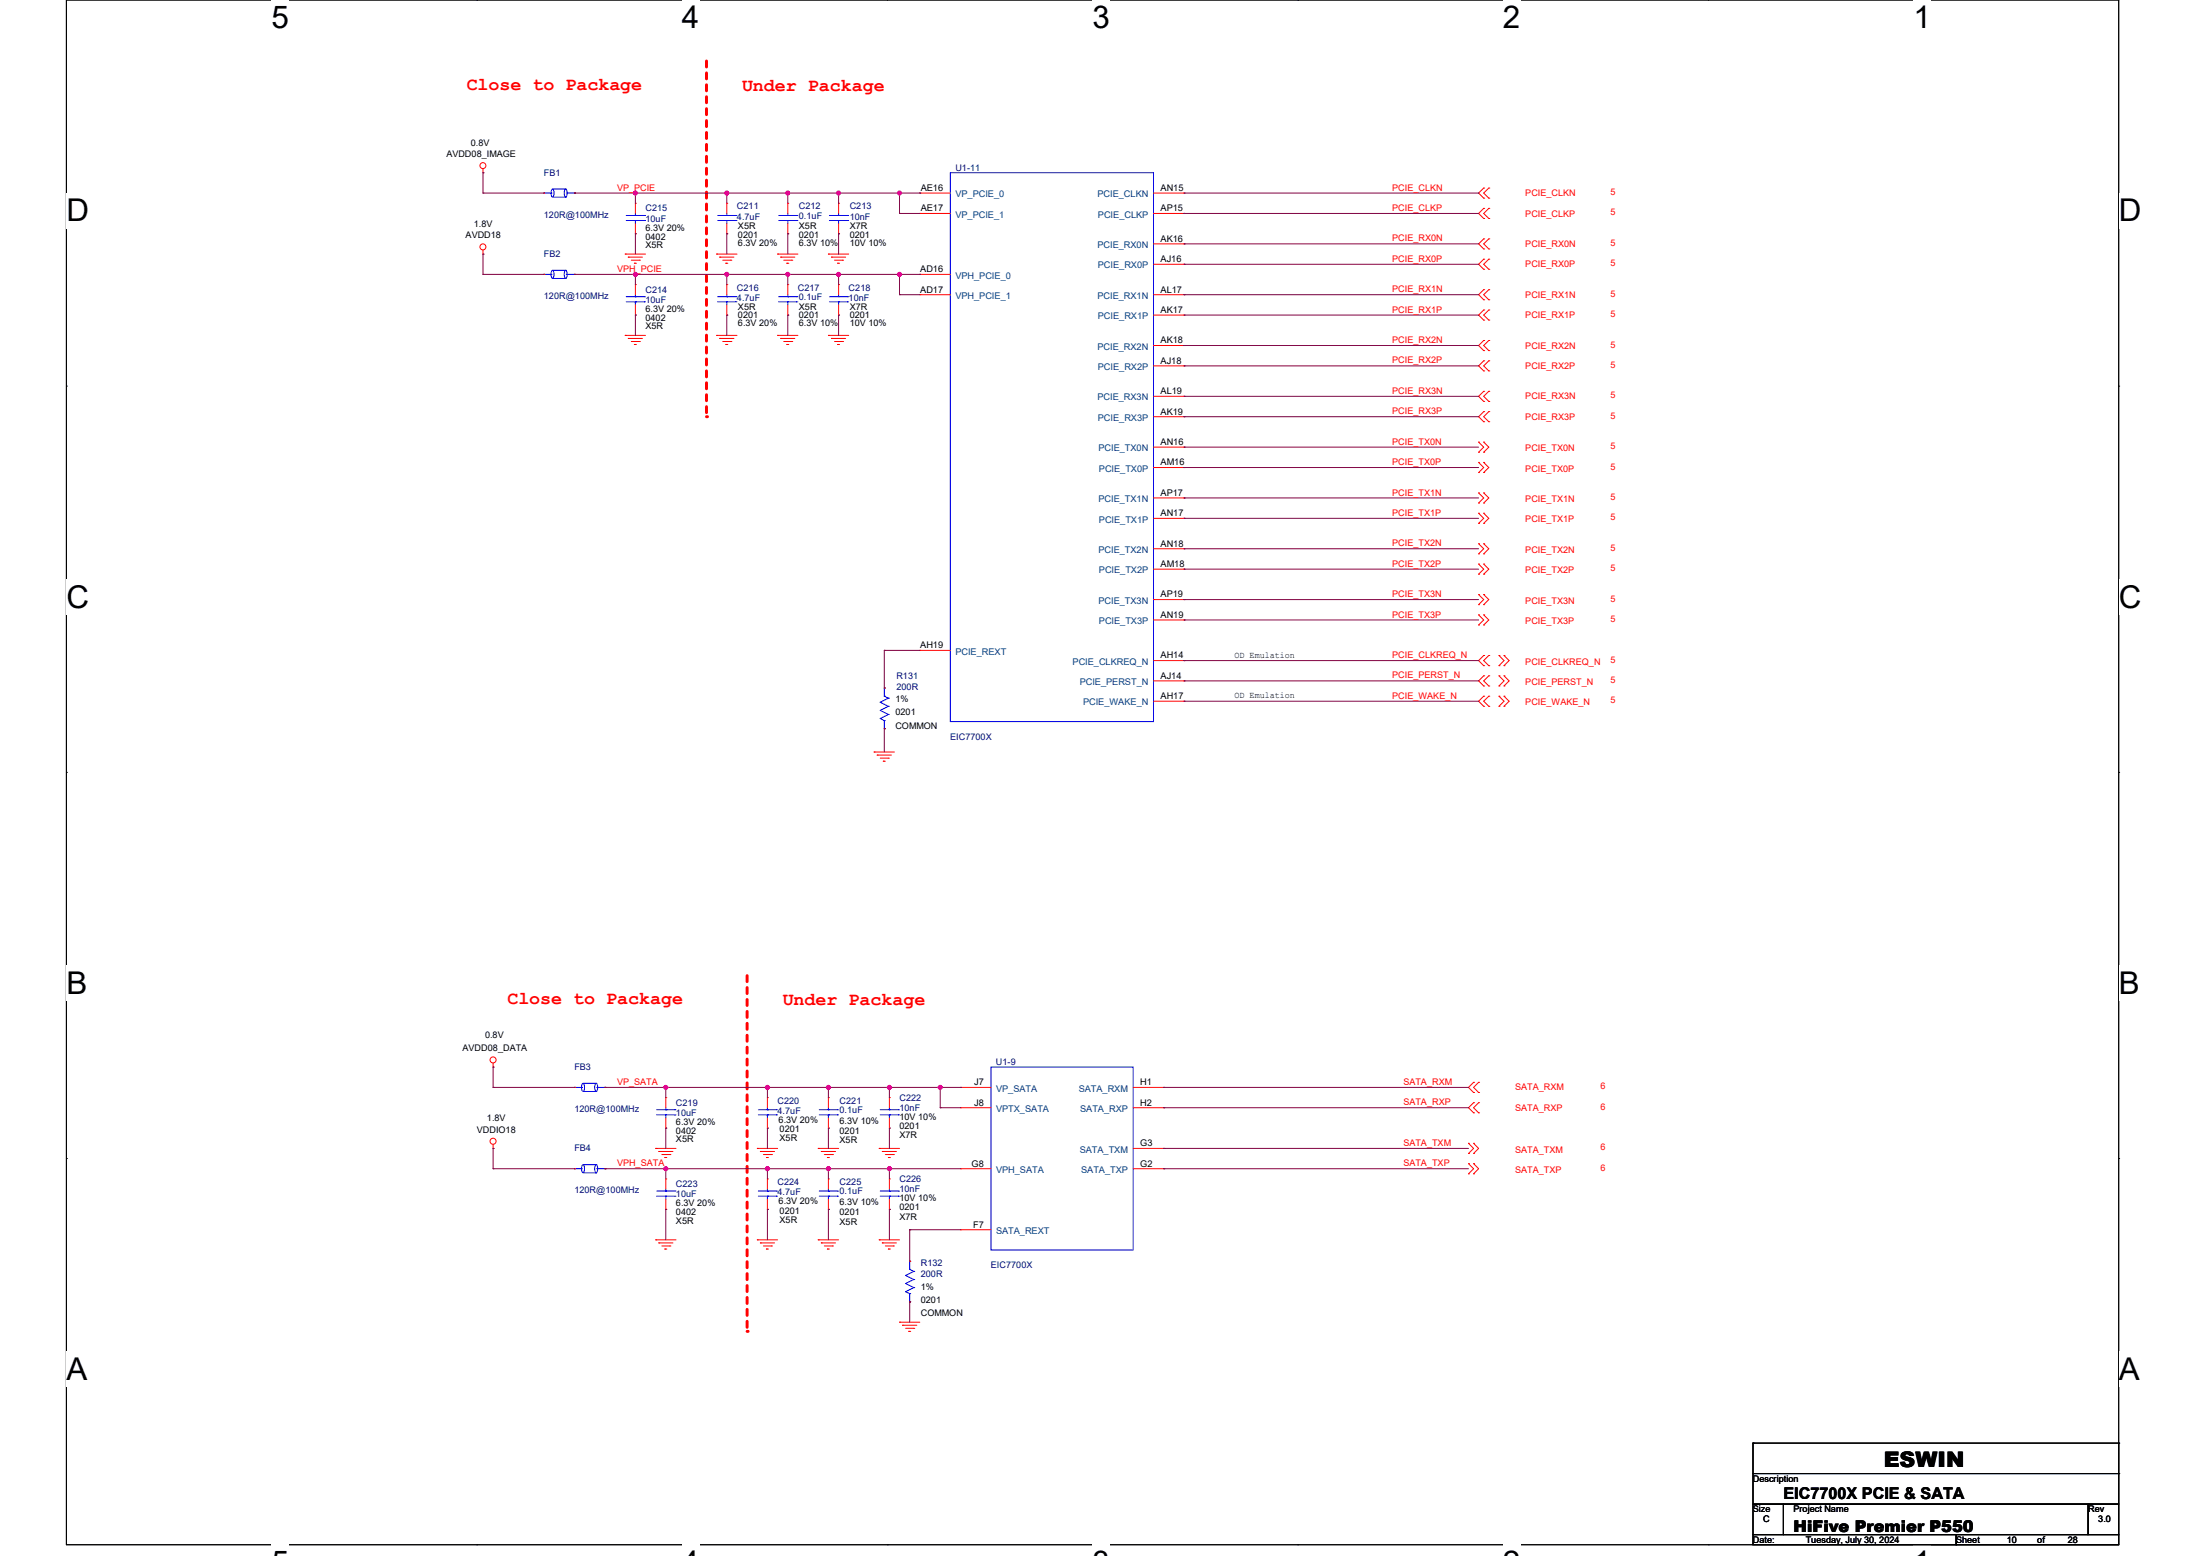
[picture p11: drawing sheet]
<svg xmlns="http://www.w3.org/2000/svg" width="297mm" height="210mm" viewBox="0 0 297 210" stroke-linecap="round" stroke-linejoin="round" font-family="sans-serif">
<path d="M9 0h277v208.5h-277z" fill="none" stroke="#000" stroke-width=".14"/>
<g fill="#fff">
<path d="M36.7 0h2.3v4.7h-2.3z"/>
<path d="M36.7 208.5h2.3v1.5h-2.3z"/>
</g>
<path d="M64.4 0h.1M64.4 208.5h.1" fill="none" stroke="#000" stroke-width=".14"/>
<g fill="#fff">
<path d="M92.1 0h2.3v4.7h-2.3z"/>
<path d="M92.1 208.5h2.3v1.5h-2.3z"/>
</g>
<path d="M119.8 0h.1M119.8 208.5h.1" fill="none" stroke="#000" stroke-width=".14"/>
<g fill="#fff">
<path d="M147.5 0h2.3v4.7h-2.3z"/>
<path d="M147.5 208.5h2.3v1.5h-2.3z"/>
</g>
<path d="M175.2 0h.1M175.2 208.5h.1" fill="none" stroke="#000" stroke-width=".14"/>
<g fill="#fff">
<path d="M202.9 0h2.3v4.7h-2.3z"/>
<path d="M202.9 208.5h2.3v1.5h-2.3z"/>
</g>
<path d="M230.6 0h.1M230.6 208.5h.1" fill="none" stroke="#000" stroke-width=".14"/>
<g fill="#fff">
<path d="M258.3 0h2.4v4.7h-2.4z"/>
<path d="M258.3 208.5h2.4v1.5h-2.4z"/>
<path d="M9 26.1h3v4.7h-3z"/>
<path d="M286 26.1h3.1v4.7h-3.1z"/>
<path d="M9 78.2h3v4.7h-3z"/>
<path d="M286 78.2h3.1v4.7h-3.1z"/>
</g>
<path d="M9 52.1h.1M286 52.1h.1" fill="none" stroke="#000" stroke-width=".14"/>
<g fill="#fff">
<path d="M9 130.3h2.8v4.7h-2.8z"/>
<path d="M286 130.3h2.9v4.7h-2.9z"/>
</g>
<path d="M9 104.2h.1M286 104.2h.1" fill="none" stroke="#000" stroke-width=".14"/>
<g fill="#fff">
<path d="M9 182.4h2.8v4.7h-2.8z"/>
<path d="M286 182.4h2.9v4.7h-2.9z"/>
</g>
<path d="M9 156.4h.1M286 156.4h.1" fill="none" stroke="#000" stroke-width=".14"/>
<path d="M95.4 8.2v48" fill="none" stroke="#f00" stroke-width=".4" stroke-dasharray=".8 .8"/>
<circle cx="95.4" cy="56.2" r=".2" fill="#f00" stroke-dasharray=".8 .8"/>
<path d="M100.9 131.7v48" fill="none" stroke="#f00" stroke-width=".4" stroke-dasharray=".8 .8"/>
<circle cx="100.9" cy="179.7" r=".2" fill="#f00" stroke-dasharray=".8 .8"/>
<g fill="none" stroke="#f00" stroke-width=".14">
<path d="M65.2 34.3h.1M65.2 23.3h.1M65.2 22.8v.5M65.2 33.7v.6M73.4 37h.1M73.4 26.1h.1M77.5 37h.1M77.5 26.1h.1M84.4 34.3h.1M84.4 34.3h2.7M84.8 34.7h.1M84.8 34.7h1.9"/>
<path d="M85.2 35.1h1.1M85.6 35.5h.1M85.6 35.5h.3M85.8 27.4h.1M85.8 31.5h.1M85.8 38.4h.1M85.8 27.4v1.4M85.8 30.2v1.3M85.8 38.4v1.4M86.3 35.1h.1M96.7 34.3h.1M96.7 34.3h2.8"/>
<path d="M97.2 34.7h.1M97.2 34.7h1.9M97.6 35.1h1.1M98 35.5h.1M98 35.5h.3M98.1 27.4h.1M98.1 31.5h.1M98.1 38.4h.1M98.1 27.4v1.4M98.1 30.2v1.3M98.1 38.4v1.4M98.7 35.1h.1"/>
<path d="M105 34.3h.1M105 34.3h2.7M105.4 34.7h.1M105.4 34.7h1.9M105.8 35.1h1.1M106.2 35.5h.1M106.2 35.5h.3M106.4 27.4h.1M106.4 31.5h.1M106.4 38.4h.1M106.4 27.4v1.4M106.4 30.2v1.3"/>
<path d="M106.4 38.4v1.4M106.9 35.1h.1M111.8 34.3h.1M111.8 34.3h2.8M112.2 34.7h.1M112.2 34.7h2M112.7 35.1h1M113.1 35.5h.1M113.1 35.5h.2M113.2 38.4h.1M113.2 27.4h.1M113.2 31.5h.1"/>
<path d="M113.2 27.4v1.4M113.2 30.2v1.3M113.2 38.4v1.4M113.7 35.1h.1M124.2 26.1h.1M124.2 28.8h.1M124.2 37h.1M124.2 39.8h.1M124.2 26.1h4.1M124.2 28.8h4.1M124.2 37h4.1M124.2 39.8h4.1"/>
<path d="M155.7 26.1h4.1M155.7 28.8h4.1M155.7 39.8h4.1M155.7 32.9h4.1M155.7 35.7h4.1M159.8 26.1h.1M159.8 28.8h.1M159.8 32.9h.1M159.8 35.7h.1M159.8 39.8h.1M200.3 25.4h.1M200.3 26.7h.1"/>
<path d="M200.3 28.1h.1M200.3 29.5h.1M200.3 32.2h.1M200.3 33.6h.1M200.3 35h.1M200.3 36.3h.1M200.3 39.1h.1M200.3 25.4l-.7 .7 .7 .6M200.3 28.1l-.7 .7 .7 .7M200.3 32.2l-.7 .7 .7 .7M200.3 35l-.7 .7 .7 .6M200.3 39.1l-.7 .7 .7 .7"/>
<path d="M201 26.7h.1M201 25.4h.1M201 29.5h.1M201 28.1h.1M201 33.6h.1M201 32.2h.1M201 36.3h.1M201 35h.1M201 39.1h.1M201 25.4l-.7 .7 .7 .6M201 28.1l-.7 .7 .7 .7M201 32.2l-.7 .7 .7 .7"/>
<path d="M201 35l-.7 .7 .7 .6M201 39.1l-.7 .7 .7 .7M84.4 45.3h.1M84.4 45.3h2.7M84.8 45.7h.1M84.8 45.7h1.9M85.2 46.1h1.1M85.6 46.5h.1M85.6 46.5h.3M85.8 42.5h.1M85.8 41.1v1.4M86.3 46.1h.1"/>
<path d="M96.7 45.3h.1M96.7 45.3h2.8M97.2 45.7h.1M97.2 45.7h1.9M97.6 46.1h1.1M98 46.5h.1M98 46.5h.3M98.1 42.5h.1M98.1 41.1v1.4M98.7 46.1h.1M105 45.3h.1M105 45.3h2.7"/>
<path d="M105.4 45.7h.1M105.4 45.7h1.9M105.8 46.1h1.1M106.2 46.5h.1M106.2 46.5h.3M106.4 42.5h.1M106.4 41.1v1.4M106.9 46.1h.1M111.8 45.3h.1M111.8 45.3h2.8M112.2 45.7h.1M112.2 45.7h2"/>
<path d="M112.7 46.1h1M113.1 46.5h.1M113.1 46.5h.2M113.2 42.5h.1M113.2 41.1v1.4M113.7 46.1h.1M155.7 42.5h4.1M155.7 46.6h4.1M155.7 49.4h4.1M155.7 53.5h4.1M155.7 56.2h4.1M159.8 42.5h.1"/>
<path d="M159.8 46.6h.1M159.8 49.4h.1M159.8 53.5h.1M159.8 56.2h.1M199.6 59.7h.1M199.6 59.7l.7 .6-.7 .7M200.3 59.7h.1M200.3 40.5h.1M200.3 41.8h.1M200.3 43.2h.1M200.3 46h.1M200.3 47.3h.1"/>
<path d="M200.3 48.7h.1M200.3 50.1h.1M200.3 52.8h.1M200.3 54.2h.1M200.3 55.6h.1M200.3 56.9h.1M200.3 59.7l.7 .6-.7 .7M200.3 41.8l-.7 .7 .7 .7M200.3 46l-.7 .6 .7 .7M200.3 48.7l-.7 .7 .7 .7M200.3 52.8l-.7 .7 .7 .7M200.3 55.6l-.7 .6 .7 .7"/>
<path d="M201 40.5h.1M201 43.2h.1M201 41.8h.1M201 47.3h.1M201 46h.1M201 50.1h.1M201 48.7h.1M201 54.2h.1M201 52.8h.1M201 56.9h.1M201 55.6h.1M201 41.8l-.7 .7 .7 .7"/>
<path d="M201 46l-.7 .6 .7 .7M201 48.7l-.7 .7 .7 .7M201 52.8l-.7 .7 .7 .7M201 55.6l-.7 .6 .7 .7M155.7 60.3h4.1M155.7 63.1h4.1M155.7 67.2h4.1M155.7 70h4.1M155.7 74.1h4.1M155.7 76.8h4.1M159.8 60.3h.1M159.8 63.1h.1"/>
<path d="M159.8 67.2h.1M159.8 70h.1M159.8 74.1h.1M159.8 76.8h.1M199.6 61h.1M199.6 63.8h.1M199.6 62.4h.1M199.6 67.9h.1M199.6 66.5h.1M199.6 70.6h.1M199.6 69.3h.1M199.6 74.8h.1"/>
<path d="M199.6 73.4h.1M199.6 77.5h.1M199.6 76.1h.1M199.6 62.4l.7 .7-.7 .7M199.6 66.5l.7 .7-.7 .7M199.6 69.3l.7 .7-.7 .6M199.6 73.4l.7 .7-.7 .7M199.6 76.1l.7 .7-.7 .7M200.3 61h.1M200.3 63.8h.1M200.3 62.4h.1M200.3 67.9h.1"/>
<path d="M200.3 66.5h.1M200.3 70.6h.1M200.3 69.3h.1M200.3 74.8h.1M200.3 73.4h.1M200.3 77.5h.1M200.3 76.1h.1M200.3 62.4l.7 .7-.7 .7M200.3 66.5l.7 .7-.7 .7M200.3 69.3l.7 .7-.7 .6M200.3 73.4l.7 .7-.7 .7M200.3 76.1l.7 .7-.7 .7"/>
<path d="M119.4 92.9h.1M119.4 98.3h.1M124.2 87.8h.1M124.2 87.8h4.1M155.7 80.9h4.1M155.7 83.7h4.1M155.7 89.2h4.1M155.7 91.9h4.1M155.7 94.6h4.1M159.8 80.9h.1M159.8 83.7h.1M159.8 89.2h.1"/>
<path d="M159.8 91.9h.1M159.8 94.6h.1M199.6 81.6h.1M199.6 80.2h.1M199.6 84.3h.1M199.6 83h.1M199.6 80.2l.7 .7-.7 .7M199.6 83l.7 .7-.7 .6M200.3 81.6h.1M200.3 80.2h.1M200.3 84.3h.1M200.3 83h.1"/>
<path d="M200.3 88.5h.1M200.3 89.8h.1M200.3 91.2h.1M200.3 92.6h.1M200.3 94h.1M200.3 95.3h.1M200.3 80.2l.7 .7-.7 .7M200.3 83l.7 .7-.7 .6M200.3 88.5l-.7 .7 .7 .6M200.3 91.2l-.7 .7 .7 .7M200.3 94l-.7 .6 .7 .7M201 89.8h.1"/>
<path d="M201 88.5h.1M201 92.6h.1M201 91.2h.1M201 95.3h.1M201 94h.1M201 88.5l-.7 .7 .7 .6M201 91.2l-.7 .7 .7 .7M201 94l-.7 .6 .7 .7M202.4 89.8h.1M202.4 88.5h.1M202.4 92.6h.1M202.4 91.2h.1"/>
<path d="M202.4 95.3h.1M202.4 94h.1M202.4 88.5l.6 .7-.6 .6M202.4 94l.6 .6-.6 .7M202.4 91.2l.6 .7-.6 .7M203 89.8h.1M203 88.5h.1M203 92.6h.1M203 91.2h.1M203 95.3h.1M203 94h.1M203 88.5l.7 .7-.7 .6"/>
<path d="M203 91.2l.7 .7-.7 .7M203 94l.7 .6-.7 .7M118 101.5h.1M118 101.5h2.7M118.4 101.9h.1M118.4 101.9h1.9M118.8 102.3h1.1M119.2 102.7h.1M119.2 102.7h.3M119.9 102.3h.1M66.6 144h.1M66.6 155h.1"/>
<path d="M66.6 143.5v.5M66.6 154.4v.6M77.5 157.7h.1M77.5 146.8h.1M81.7 157.7h.1M81.7 146.8h.1M88.5 155h.1M88.5 155h2.8M88.9 155.4h.1M88.9 155.4h1.9M89.3 155.8h1.1M89.7 156.2h.1"/>
<path d="M89.7 156.2h.3M89.9 148.1h.1M89.9 152.3h.1M89.9 159.1h.1M89.9 148.1v1.4M89.9 150.9v1.4M89.9 159.1v1.4M90.4 155.8h.1M102.2 155h.1M102.2 155h2.8M102.6 155.4h.1M102.6 155.4h2"/>
<path d="M103.1 155.8h1.1M103.5 156.2h.1M103.5 156.2h.2M103.6 148.1h.1M103.6 152.3h.1M103.6 159.1h.1M103.6 148.1v1.4M103.6 150.9v1.4M103.6 159.1v1.4M104.2 155.8h.1M110.5 155h.1M110.5 155h2.7"/>
<path d="M110.9 155.4h.1M110.9 155.4h1.9M111.3 155.8h1.1M111.7 156.2h.1M111.7 156.2h.3M111.8 148.1h.1M111.8 152.3h.1M111.8 159.1h.1M111.8 148.1v1.4M111.8 150.9v1.4M111.8 159.1v1.4M112.4 155.8h.1"/>
<path d="M118.7 155h.1M118.7 155h2.7M119.1 155.4h.1M119.1 155.4h1.9M119.5 155.8h1.1M119.9 156.2h.1M119.9 156.2h.3M120.1 148.1h.1M120.1 152.3h.1M120.1 159.1h.1M120.1 148.1v1.4M120.1 150.9v1.4"/>
<path d="M120.1 159.1v1.4M120.6 155.8h.1M129.7 146.8h.1M129.7 149.5h.1M129.7 157.7h.1M129.7 146.8h4.1M129.7 149.5h4.1M129.7 157.7h4.1M153 155h4.1M153 146.8h4.1M153 149.5h4.1M153 157.7h4.1"/>
<path d="M157.1 146.8h.1M157.1 149.5h.1M157.1 155h.1M157.1 157.7h.1M198.2 155.7h.1M198.2 154.3h.1M198.2 158.4h.1M198.2 157h.1M198.2 154.3l.7 .7-.7 .7M198.2 157l.7 .7-.7 .7M198.9 155.7h.1M198.9 154.3h.1"/>
<path d="M198.9 158.4h.1M198.9 157h.1M198.9 146.1h.1M198.9 147.4h.1M198.9 148.8h.1M198.9 150.2h.1M198.9 154.3l.7 .7-.7 .7M198.9 157l.7 .7-.7 .7M198.9 146.1l-.7 .7 .7 .6M198.9 148.8l-.7 .7 .7 .7M199.6 147.4h.1M199.6 146.1h.1"/>
<path d="M199.6 150.2h.1M199.6 148.8h.1M199.6 146.1l-.7 .7 .7 .6M199.6 148.8l-.7 .7 .7 .7M88.5 167.3h.1M88.5 167.3h2.8M88.9 167.7h.1M88.9 167.7h1.9M89.3 168.2h1.1M89.7 168.6h.1M89.7 168.6h.3M89.9 163.2h.1"/>
<path d="M89.9 161.9v1.3M90.4 168.2h.1M102.2 167.3h.1M102.2 167.3h2.8M102.6 167.7h.1M102.6 167.7h2M103.1 168.2h1.1M103.5 168.6h.1M103.5 168.6h.2M103.6 163.2h.1M103.6 161.9v1.3M104.2 168.2h.1"/>
<path d="M110.5 167.3h.1M110.5 167.3h2.7M110.9 167.7h.1M110.9 167.7h1.9M111.3 168.2h1.1M111.7 168.6h.1M111.7 168.6h.3M111.8 163.2h.1M111.8 161.9v1.3M112.4 168.2h.1M118.7 167.3h.1M118.7 167.3h2.7"/>
<path d="M119.1 167.7h.1M119.1 167.7h1.9M119.5 168.2h1.1M119.9 168.6h.1M119.9 168.6h.3M120.1 163.2h.1M120.1 161.9v1.3M120.6 168.2h.1M121.4 178.4h.1M121.4 178.4h2.8M121.8 178.9h.1M121.8 178.9h2"/>
<path d="M122.3 179.3h1.1M122.7 179.7h.1M122.7 179.7h.2M122.8 170.2h.1M122.8 175.7h.1M123.4 179.3h.1M129.7 166h.1M129.7 166h4.1"/>
<circle cx="65.2" cy="33.3" r=".4"/>
<circle cx="65.2" cy="22.4" r=".4"/>
<circle cx="66.6" cy="143" r=".41"/>
<circle cx="66.6" cy="154" r=".41"/>
</g>
<path d="M236.7 198.9h49.3v4.1h-49.3zM236.7 194.8h.1M236.7 194.8v4.1M236.7 194.8h49.3M286 194.8h.1M286 198.9h.1M286 194.8v4.1M236.7 203h4.1v4.1h-4.1zM236.7 207.1h27.4v1.4h-27.4zM240.8 203h41.1v4.1h-41.1zM264.1 207.1h21.9v1.4h-21.9zM281.9 203h4.1v4.1h-4.1z" fill="none" stroke="#000" stroke-width=".14"/>
<g fill="none" stroke="#00f" stroke-width=".14">
<path d="M73.4 37h.1M73.4 26.1h.1M73.4 37h1.1M73.4 26.1h1.1M74.5 36.6l.1-.1a.84 .84 0 0 1 0 1.1 .82 .82 0 0 1-.1-1zM74.5 25.6l.1-.1a.82 .82 0 0 1 0 1.1 .81 .81 0 0 1-.1-1zM74.7 37.6h1.6M74.7 36.5h1.6M74.7 26.6h1.6M74.7 25.5h1.6M76.3 36.6l.1-.1a.84 .84 0 0 1 0 1.1 .82 .82 0 0 1-.1-1zM76.3 25.6l.1-.1a.82 .82 0 0 1 0 1.1 .81 .81 0 0 1-.1-1z"/>
<path d="M76.3 37.6h.1M76.3 36.5h.1M76.3 26.6h.1M76.3 25.5h.1M76.4 37h1.1M76.4 26.1h1.1M77.5 37h.1M77.5 26.1h.1M84.5 29.8h2.5M84.5 29.1h2.5M85.8 29.1h.1M85.8 29.8h.1"/>
<path d="M85.8 28.8v.3M85.8 29.8v.4M85.8 39.8v.2M87 29.8h.1M87 29.1h.1M96.9 29.8h2.5M96.9 29.1h2.5M98.1 29.1h.1M98.1 29.8h.1M98.1 28.8v.3M98.1 29.8v.4M98.1 39.8v.2"/>
<path d="M99.4 29.8h.1M99.4 29.1h.1M105.1 29.8h2.5M105.1 29.1h2.5M106.4 29.1h.1M106.4 29.8h.1M106.4 28.8v.3M106.4 29.8v.4M106.4 39.8v.2M107.6 29.8h.1M107.6 29.1h.1M112 29.8h2.4"/>
<path d="M112 29.1h2.4M113.2 29.1h.1M113.2 29.8h.1M113.2 28.8v.3M113.2 29.8v.4M113.2 39.8v.2M114.4 29.8h.1M114.4 29.1h.1M128.3 23.3h27.4v74.1h-27.4zM84.5 40.7h2.5M84.5 40h2.5M85.8 40h.1"/>
<path d="M85.8 40.7h.1M85.8 40.7v.4M87 40.7h.1M87 40h.1M96.9 40.7h2.5M96.9 40h2.5M98.1 40h.1M98.1 40.7h.1M98.1 40.7v.4M99.4 40.7h.1M99.4 40h.1M105.1 40.7h2.5"/>
<path d="M105.1 40h2.5M106.4 40h.1M106.4 40.7h.1M106.4 40.7v.4M107.6 40.7h.1M107.6 40h.1M112 40.7h2.4M112 40h2.4M113.2 40h.1M113.2 40.7h.1M113.2 40.7v.4M114.4 40.7h.1"/>
<path d="M114.4 40h.1M118.8 97h.1M118.8 94.8h.1M118.8 97l.6 .3M118.8 94.8l1.1 .5M119.4 97.3h.1M119.4 94h.1M119.4 92.9h.1M119.4 98.3h.1M119.4 94l.5 .2M119.4 92.9v1.1M119.4 97.3v1"/>
<path d="M119.9 96.4h.1M119.9 95.3h.1M119.9 94.2h.1M119.9 95.3l-1.1 .6 1.1 .5M119.9 96.4l-1.1 .6M119.9 94.2l-1.1 .6M77.5 157.7h.1M77.5 146.8h.1M77.5 157.7h1.1M77.5 146.8h1.1M78.6 157.3l.1-.1a.84 .84 0 0 1 0 1.1 .82 .82 0 0 1-.1-1zM78.6 146.3l.1-.1a.84 .84 0 0 1 0 1.1 .82 .82 0 0 1-.1-1z"/>
<path d="M78.8 158.3h1.6M78.8 157.2h1.6M78.8 147.3h1.6M78.8 146.2h1.6M80.4 157.3l.1-.1a.84 .84 0 0 1 0 1.1 .82 .82 0 0 1-.1-1zM80.4 146.3l.1-.1a.84 .84 0 0 1 0 1.1 .82 .82 0 0 1-.1-1zM80.4 158.3h.1M80.4 157.2h.1M80.4 147.3h.1M80.4 146.2h.1M80.6 157.7h1.1M80.6 146.8h1.1"/>
<path d="M81.7 157.7h.1M81.7 146.8h.1M88.7 150.5h2.4M88.7 149.8h2.4M89.9 149.8h.1M89.9 150.5h.1M89.9 149.5v.3M89.9 150.5v.4M91.1 150.5h.1M91.1 149.8h.1M102.4 150.5h2.4M102.4 149.8h2.4"/>
<path d="M103.6 149.8h.1M103.6 150.5h.1M103.6 149.5v.3M103.6 150.5v.4M104.8 150.5h.1M104.8 149.8h.1M110.6 150.5h2.5M110.6 149.8h2.5M111.8 149.8h.1M111.8 150.5h.1M111.8 149.5v.3M111.8 150.5v.4"/>
<path d="M113.1 150.5h.1M113.1 149.8h.1M118.8 150.5h2.5M118.8 149.8h2.5M120.1 149.8h.1M120.1 150.5h.1M120.1 149.5v.3M120.1 150.5v.4M121.3 150.5h.1M121.3 149.8h.1M133.8 144h19.2v24.7h-19.2zM88.7 161.4h2.4"/>
<path d="M88.7 160.8h2.4M89.9 160.8h.1M89.9 161.4h.1M89.9 160.5v.3M89.9 161.4v.5M91.1 161.4h.1M91.1 160.8h.1M102.4 161.4h2.4M102.4 160.8h2.4M103.6 160.8h.1M103.6 161.4h.1M103.6 160.5v.3"/>
<path d="M103.6 161.4v.5M104.8 161.4h.1M104.8 160.8h.1M110.6 161.4h2.5M110.6 160.8h2.5M111.8 160.8h.1M111.8 161.4h.1M111.8 160.5v.3M111.8 161.4v.5M113.1 161.4h.1M113.1 160.8h.1M118.8 161.4h2.5"/>
<path d="M118.8 160.8h2.5M120.1 160.8h.1M120.1 161.4h.1M120.1 160.5v.3M120.1 161.4v.5M121.3 161.4h.1M121.3 160.8h.1M122.3 174.3h.1M122.3 172.1h.1M122.3 174.3l.5 .3M122.3 172.1l1.1 .6M122.8 174.6h.1"/>
<path d="M122.8 171.3h.1M122.8 170.2h.1M122.8 175.7h.1M122.8 171.3l.6 .3M122.8 170.2v1.1M122.8 174.6v1.1M123.4 173.8h.1M123.4 172.7h.1M123.4 171.6h.1M123.4 172.7l-1.1 .5 1.1 .6M123.4 173.8l-1.1 .5M123.4 171.6l-1.1 .5"/>
</g>
<g fill="none" stroke="#800040" stroke-width=".14">
<path d="M65.2 23.3h.1M65.2 26.1h.1M65.2 37h.1M65.2 34.3h.1M65.2 23.3v2.8M65.2 34.3v2.7M65.2 26.1h8.2M65.2 37h8.2M77.5 26.1h.1M77.5 26.1h46.7M77.5 37h46.7M85.8 26.1h.1"/>
<path d="M85.8 31.5h.1M85.8 37h.1M85.8 26.1v1.3M85.8 31.5v2.8M85.8 37v1.4M98.1 31.5h.1M98.1 26.1h.1M98.1 37h.1M98.1 26.1v1.3M98.1 31.5v2.8M98.1 37v1.4M106.4 31.5h.1"/>
<path d="M106.4 26.1h.1M106.4 37h.1M106.4 26.1v1.3M106.4 31.5v2.8M106.4 37v1.4M113.2 31.5h.1M113.2 26.1h.1M113.2 37h.1M113.2 26.1v1.3M113.2 31.5v2.8M113.2 37v1.4M121.4 26.1h.1"/>
<path d="M121.4 28.8h.1M121.4 37h.1M121.4 39.8h.1M121.4 28.8h2.8M121.4 39.8h2.8M121.4 26.1v2.7M121.4 37v2.8M124.2 26.1h.1M124.2 37h.1M159.8 26.1h.1M159.8 28.8h.1M159.8 32.9h.1"/>
<path d="M159.8 35.7h.1M159.8 39.8h.1M159.8 26.1h39.8M159.8 28.8h39.8M159.8 32.9h39.8M159.8 35.7h39.8M159.8 39.8h39.8M85.8 42.5h.1M85.8 42.5v2.8M98.1 42.5h.1M98.1 42.5v2.8M106.4 42.5h.1"/>
<path d="M106.4 42.5v2.8M113.2 42.5h.1M113.2 42.5v2.8M159.8 42.5h.1M159.8 46.6h.1M159.8 49.4h.1M159.8 53.5h.1M159.8 56.2h.1M159.8 42.5h39.8M159.8 46.6h39.8M159.8 49.4h39.8M159.8 53.5h39.8"/>
<path d="M159.8 56.2h39.8M159.8 60.3h.1M159.8 63.1h.1M159.8 67.2h.1M159.8 70h.1M159.8 74.1h.1M159.8 76.8h.1M159.8 60.3h39.8M159.8 63.1h39.8M159.8 67.2h39.8M159.8 70h39.8M159.8 74.1h39.8"/>
<path d="M159.8 76.8h39.8M119.4 87.8h.1M119.4 98.3h.1M119.4 87.8h4.8M119.4 87.8v5.1M119.4 98.3v3.2M159.8 80.9h.1M159.8 83.7h.1M159.8 89.2h.1M159.8 91.9h.1M159.8 94.6h.1M159.8 80.9h39.8"/>
<path d="M159.8 83.7h39.8M159.8 89.2h39.8M159.8 91.9h39.8M159.8 94.6h39.8M66.6 144h.1M66.6 146.8h.1M66.6 155h.1M66.6 157.7h.1M66.6 144v2.8M66.6 155v2.7M66.6 146.8h10.9M66.6 157.7h10.9"/>
<path d="M81.7 146.8h.1M81.7 157.7h.1M81.7 146.8h48M81.7 157.7h48M89.9 146.8h.1M89.9 152.3h.1M89.9 157.7h.1M89.9 146.8v1.3M89.9 152.3v2.7M89.9 157.7v1.4M103.6 152.3h.1M103.6 146.8h.1"/>
<path d="M103.6 157.7h.1M103.6 146.8v1.3M103.6 152.3v2.7M103.6 157.7v1.4M111.8 152.3h.1M111.8 146.8h.1M111.8 157.7h.1M111.8 146.8v1.3M111.8 152.3v2.7M111.8 157.7v1.4M120.1 152.3h.1M120.1 157.7h.1"/>
<path d="M120.1 146.8h.1M120.1 146.8v1.3M120.1 152.3v2.7M120.1 157.7v1.4M126.9 149.5h.1M126.9 146.8h.1M126.9 149.5h2.8M126.9 146.8v2.7M129.7 146.8h.1M157.1 146.8h.1M157.1 149.5h.1M157.1 155h.1"/>
<path d="M157.1 157.7h.1M157.1 146.8h41.1M157.1 157.7h41.1M157.1 149.5h41.1M157.1 155h41.1M89.9 163.2h.1M89.9 163.2v4.1M103.6 163.2h.1M103.6 163.2v4.1M111.8 163.2h.1M111.8 163.2v4.1M120.1 163.2h.1"/>
<path d="M120.1 163.2v4.1M122.8 175.7h.1M122.8 166h.1M122.8 166v4.2M122.8 175.7v2.7M122.8 166h6.9"/>
</g>
<g fill="#f0f" stroke="#f0f" stroke-width=".14">
<circle cx="85.8" cy="26.1" r=".27"/>
<circle cx="85.8" cy="37" r=".27"/>
<circle cx="98.1" cy="26.1" r=".27"/>
<circle cx="106.3" cy="26.1" r=".27"/>
<circle cx="113.2" cy="26.1" r=".27"/>
<circle cx="121.4" cy="26.1" r=".27"/>
<circle cx="98.1" cy="37" r=".27"/>
<circle cx="106.3" cy="37" r=".27"/>
<circle cx="113.2" cy="37" r=".27"/>
<circle cx="121.4" cy="37" r=".27"/>
<circle cx="103.6" cy="146.8" r=".27"/>
<circle cx="89.9" cy="146.8" r=".27"/>
<circle cx="126.9" cy="146.8" r=".27"/>
<circle cx="111.8" cy="146.8" r=".27"/>
<circle cx="120.1" cy="146.8" r=".27"/>
<circle cx="103.6" cy="157.7" r=".27"/>
<circle cx="89.9" cy="157.7" r=".27"/>
<circle cx="111.8" cy="157.7" r=".27"/>
<circle cx="120.1" cy="157.7" r=".27"/>
</g>
<g font-size="4.2">
<text x="36.7" y="3.8">5</text>
<text x="92.1" y="3.8">4</text>
<text x="147.5" y="3.8">3</text>
<text x="202.9" y="3.8">2</text>
<text x="258.3" y="3.8">1</text>
<text x="9" y="29.9">D</text>
<text x="286" y="29.9">D</text>
<text x="9" y="82">C</text>
<text x="286" y="82">C</text>
<text x="9" y="134.1">B</text>
<text x="286" y="134.1">B</text>
<text x="9" y="186.2">A</text>
<text x="286" y="186.2">A</text>
</g>
<text font-size="2.9" x="254.3" y="197.9">ESWIN</text>
<g font-size="2.5" fill="#f00">
<text x="63" y="12.1">Close to Package</text>
<text x="100.2" y="12.2">Under Package</text>
<text x="68.5" y="135.5">Close to Package</text>
<text x="105.7" y="135.7">Under Package</text>
</g>
<g font-size="2.2">
<text x="240.8" y="202.3">EIC7700X PCIE &amp; SATA</text>
<text x="242.1" y="206.8">HiFive Premier P550</text>
</g>
<g font-size="1.2">
<text x="60.3" y="21.1">AVDD08_IMAGE</text>
<text x="63.5" y="19.8">0.8V</text>
<text x="124.3" y="25.8">AE16</text>
<text x="124.3" y="28.5">AE17</text>
<text x="156.7" y="25.8">AN15</text>
<text x="156.7" y="28.5">AP15</text>
<text x="62.9" y="32.1">AVDD18</text>
<text x="64" y="30.6">1.8V</text>
<text x="87.1" y="31.1">6.3V 20%</text>
<text x="87.1" y="32.4">0402</text>
<text x="87.1" y="33.5">X5R</text>
<text x="99.6" y="30.9">X5R</text>
<text x="99.6" y="32.1">0201</text>
<text x="99.6" y="33.2">6.3V 20%</text>
<text x="107.8" y="30.9">X5R</text>
<text x="107.8" y="32.1">0201</text>
<text x="107.8" y="33.2">6.3V 10%</text>
<text x="114.7" y="30.9">X7R</text>
<text x="114.7" y="32.1">0201</text>
<text x="114.7" y="33.2">10V 10%</text>
<text x="156.7" y="32.6">AK16</text>
<text x="156.7" y="35.4">AJ16</text>
<text x="99.6" y="41.8">X5R</text>
<text x="107.8" y="41.8">X5R</text>
<text x="114.7" y="41.8">X7R</text>
<text x="124.2" y="36.7">AD16</text>
<text x="124.2" y="39.5">AD17</text>
<text x="156.7" y="39.5">AL17</text>
<text x="87.1" y="42.1">6.3V 20%</text>
<text x="87.1" y="43.3">0402</text>
<text x="87.1" y="44.4">X5R</text>
<text x="99.6" y="42.9">0201</text>
<text x="99.6" y="44">6.3V 20%</text>
<text x="107.8" y="42.9">0201</text>
<text x="107.8" y="44">6.3V 10%</text>
<text x="114.7" y="42.9">0201</text>
<text x="114.7" y="44">10V 10%</text>
<text x="156.7" y="42.2">AK17</text>
<text x="156.7" y="46.3">AK18</text>
<text x="156.7" y="49.1">AJ18</text>
<text x="156.7" y="53.2">AL19</text>
<text x="156.7" y="56">AK19</text>
<text x="156.7" y="60.1">AN16</text>
<text x="156.7" y="62.8">AM16</text>
<text x="156.7" y="66.9">AP17</text>
<text x="156.7" y="69.7">AN17</text>
<text x="156.7" y="73.8">AN18</text>
<text x="156.7" y="76.5">AM18</text>
<text x="156.7" y="80.6">AP19</text>
<text x="156.7" y="83.4">AN19</text>
<text x="124.2" y="87.5">AH19</text>
<text x="156.7" y="88.9">AH14</text>
<text x="166.7" y="88.8">OD Emulation</text>
<text x="120.9" y="94.8">1%</text>
<text x="156.7" y="91.6">AJ14</text>
<text x="156.7" y="94.4">AH17</text>
<text x="166.7" y="94.2">OD Emulation</text>
<text x="120.9" y="96.6">0201</text>
<text x="120.9" y="98.4">COMMON</text>
<text x="62.4" y="141.8">AVDD08_DATA</text>
<text x="65.5" y="140">0.8V</text>
<text x="131.5" y="146.5">J7</text>
<text x="131.5" y="149.2">J8</text>
<text x="153.9" y="146.5">H1</text>
<text x="153.9" y="149.2">H2</text>
<text x="64.4" y="152.9">VDDIO18</text>
<text x="65.7" y="151.3">1.8V</text>
<text x="91.3" y="151.8">6.3V 20%</text>
<text x="91.3" y="153.1">0402</text>
<text x="91.3" y="154.2">X5R</text>
<text x="105.1" y="151.6">6.3V 20%</text>
<text x="105.2" y="152.8">0201</text>
<text x="105.2" y="154">X5R</text>
<text x="113.3" y="151.7">6.3V 10%</text>
<text x="113.3" y="153.1">0201</text>
<text x="113.3" y="154.3">X5R</text>
<text x="121.4" y="151.2">10V 10%</text>
<text x="121.4" y="152.4">0201</text>
<text x="121.4" y="153.6">X7R</text>
<text x="153.9" y="154.7">G3</text>
<text x="131.2" y="157.4">G8</text>
<text x="153.9" y="157.4">G2</text>
<text x="91.3" y="162.8">6.3V 20%</text>
<text x="91.3" y="164">0402</text>
<text x="91.3" y="165.1">X5R</text>
<text x="105.1" y="162.5">6.3V 20%</text>
<text x="105.2" y="163.8">0201</text>
<text x="105.2" y="165">X5R</text>
<text x="113.3" y="162.7">6.3V 10%</text>
<text x="113.3" y="164">0201</text>
<text x="113.3" y="165.3">X5R</text>
<text x="121.4" y="162.1">10V 10%</text>
<text x="121.4" y="163.4">0201</text>
<text x="121.4" y="164.6">X7R</text>
<text x="131.4" y="165.7">F7</text>
<text x="124.3" y="174.1">1%</text>
<text x="124.3" y="175.8">0201</text>
<text x="124.3" y="177.6">COMMON</text>
<text x="236.6" y="200">Description</text>
<text x="236.6" y="204.1">Size</text>
<text x="236.6" y="208.2">Date:</text>
<text x="238" y="205.5">C</text>
<text x="242.1" y="204.1">Project Name</text>
<text x="243.8" y="208.2">Tuesday, July 30, 2024</text>
<text x="264.1" y="208.2">Sheet</text>
<text x="270.9" y="208.2">10</text>
<text x="275" y="208.2">of</text>
<text x="279.2" y="208.2">28</text>
<text x="281.9" y="204.1">Rev</text>
<text x="283.3" y="205.5">3.0</text>
</g>
<g font-size="1.2" fill="#000080">
<text x="73.4" y="23.7">FB1</text>
<text x="129" y="23.1">U1-11</text>
<text x="73.4" y="29.4">120R@100MHz</text>
<text x="87.1" y="28.5">C215</text>
<text x="87.1" y="29.9">10uF</text>
<text x="99.5" y="28.3">C211</text>
<text x="99.5" y="29.6">4.7uF</text>
<text x="107.8" y="28.3">C212</text>
<text x="107.8" y="29.5">0.1uF</text>
<text x="114.7" y="28.3">C213</text>
<text x="114.7" y="29.6">10nF</text>
<text x="73.4" y="34.7">FB2</text>
<text x="73.4" y="40.3">120R@100MHz</text>
<text x="87.1" y="39.5">C214</text>
<text x="87.1" y="40.9">10uF</text>
<text x="99.5" y="39.2">C216</text>
<text x="99.5" y="40.6">4.7uF</text>
<text x="107.7" y="39.2">C217</text>
<text x="107.8" y="40.5">0.1uF</text>
<text x="114.6" y="39.2">C218</text>
<text x="114.6" y="40.6">10nF</text>
<text x="121" y="91.6">R131</text>
<text x="121" y="93.1">200R</text>
<text x="128.3" y="99.9">EIC7700X</text>
<text x="134.5" y="143.7">U1-9</text>
<text x="77.5" y="144.4">FB3</text>
<text x="91.3" y="149.2">C219</text>
<text x="105" y="149">C220</text>
<text x="113.3" y="149">C221</text>
<text x="121.4" y="148.5">C222</text>
<text x="121.4" y="149.9">10nF</text>
<text x="77.5" y="155.4">FB4</text>
<text x="77.5" y="150.1">120R@100MHz</text>
<text x="91.3" y="150.6">10uF</text>
<text x="105" y="150.3">4.7uF</text>
<text x="113.3" y="150.2">0.1uF</text>
<text x="77.5" y="161">120R@100MHz</text>
<text x="91.3" y="160.2">C223</text>
<text x="91.3" y="161.6">10uF</text>
<text x="105" y="159.9">C224</text>
<text x="105" y="161.3">4.7uF</text>
<text x="113.3" y="159.9">C225</text>
<text x="113.3" y="161.2">0.1uF</text>
<text x="121.4" y="159.5">C226</text>
<text x="121.4" y="160.9">10nF</text>
<text x="124.3" y="170.9">R132</text>
<text x="124.3" y="172.4">200R</text>
<text x="133.8" y="171.2">EIC7700X</text>
</g>
<g font-size="1.2" fill="#f00">
<text x="83.3" y="25.7">VP_PCIE</text>
<text x="187.9" y="25.7">PCIE_CLKN</text>
<text x="187.9" y="28.5">PCIE_CLKP</text>
<text x="205.9" y="26.5">PCIE_CLKN</text>
<text x="205.9" y="29.2">PCIE_CLKP</text>
<text x="217.4" y="26.3">5</text>
<text x="217.4" y="29.1">5</text>
<text x="187.9" y="32.6">PCIE_RX0N</text>
<text x="187.9" y="35.3">PCIE_RX0P</text>
<text x="205.9" y="33.3">PCIE_RX0N</text>
<text x="217.4" y="33.2">5</text>
<text x="217.4" y="35.9">5</text>
<text x="83.3" y="36.7">VPH_PCIE</text>
<text x="187.9" y="39.4">PCIE_RX1N</text>
<text x="205.9" y="36.1">PCIE_RX0P</text>
<text x="205.9" y="40.2">PCIE_RX1N</text>
<text x="217.4" y="40.1">5</text>
<text x="187.9" y="42.2">PCIE_RX1P</text>
<text x="187.9" y="46.3">PCIE_RX2N</text>
<text x="205.9" y="42.9">PCIE_RX1P</text>
<text x="205.9" y="47.1">PCIE_RX2N</text>
<text x="217.4" y="42.8">5</text>
<text x="217.4" y="46.9">5</text>
<text x="187.9" y="49.1">PCIE_RX2P</text>
<text x="187.9" y="53.2">PCIE_RX3N</text>
<text x="205.9" y="49.8">PCIE_RX2P</text>
<text x="205.9" y="53.9">PCIE_RX3N</text>
<text x="217.4" y="49.7">5</text>
<text x="217.4" y="53.8">5</text>
<text x="187.9" y="55.9">PCIE_RX3P</text>
<text x="205.9" y="56.7">PCIE_RX3P</text>
<text x="217.4" y="56.5">5</text>
<text x="187.9" y="60">PCIE_TX0N</text>
<text x="187.9" y="62.8">PCIE_TX0P</text>
<text x="205.9" y="60.9">PCIE_TX0N</text>
<text x="205.9" y="63.6">PCIE_TX0P</text>
<text x="217.4" y="60.6">5</text>
<text x="217.4" y="63.4">5</text>
<text x="187.9" y="66.9">PCIE_TX1N</text>
<text x="187.9" y="69.6">PCIE_TX1P</text>
<text x="205.9" y="67.8">PCIE_TX1N</text>
<text x="205.9" y="70.5">PCIE_TX1P</text>
<text x="217.4" y="67.5">5</text>
<text x="217.4" y="70.2">5</text>
<text x="187.9" y="73.7">PCIE_TX2N</text>
<text x="187.9" y="76.5">PCIE_TX2P</text>
<text x="205.9" y="74.6">PCIE_TX2N</text>
<text x="205.9" y="77.4">PCIE_TX2P</text>
<text x="217.4" y="74.3">5</text>
<text x="217.4" y="77.1">5</text>
<text x="187.9" y="80.6">PCIE_TX3N</text>
<text x="187.9" y="83.3">PCIE_TX3P</text>
<text x="205.9" y="81.5">PCIE_TX3N</text>
<text x="217.4" y="81.2">5</text>
<text x="217.4" y="83.9">5</text>
<text x="187.9" y="88.8">PCIE_CLKREQ_N</text>
<text x="205.9" y="84.2">PCIE_TX3P</text>
<text x="205.9" y="89.7">PCIE_CLKREQ_N</text>
<text x="217.4" y="89.4">5</text>
<text x="187.9" y="91.6">PCIE_PERST_N</text>
<text x="187.9" y="94.3">PCIE_WAKE_N</text>
<text x="205.9" y="92.4">PCIE_PERST_N</text>
<text x="205.9" y="95.2">PCIE_WAKE_N</text>
<text x="217.4" y="92.2">5</text>
<text x="217.4" y="94.9">5</text>
<text x="83.3" y="146.4">VP_SATA</text>
<text x="189.5" y="146.4">SATA_RXM</text>
<text x="189.5" y="149.2">SATA_RXP</text>
<text x="204.5" y="147.2">SATA_RXM</text>
<text x="204.5" y="149.9">SATA_RXP</text>
<text x="216.1" y="147">6</text>
<text x="216.1" y="149.8">6</text>
<text x="189.5" y="154.7">SATA_TXM</text>
<text x="204.5" y="155.5">SATA_TXM</text>
<text x="216.1" y="155.3">6</text>
<text x="83.3" y="157.4">VPH_SATA</text>
<text x="189.5" y="157.4">SATA_TXP</text>
<text x="204.5" y="158.3">SATA_TXP</text>
<text x="216.1" y="158">6</text>
</g>
<g font-size="1.2" fill="#004080">
<text x="129" y="26.6">VP_PCIE_0</text>
<text x="129" y="29.4">VP_PCIE_1</text>
<text x="148.2" y="26.6">PCIE_CLKN</text>
<text x="148.2" y="29.4">PCIE_CLKP</text>
<text x="148.1" y="33.5">PCIE_RX0N</text>
<text x="129" y="37.6">VPH_PCIE_0</text>
<text x="129" y="40.3">VPH_PCIE_1</text>
<text x="148.1" y="40.3">PCIE_RX1N</text>
<text x="148.2" y="36.2">PCIE_RX0P</text>
<text x="148.1" y="47.2">PCIE_RX2N</text>
<text x="148.2" y="43.1">PCIE_RX1P</text>
<text x="148.2" y="49.9">PCIE_RX2P</text>
<text x="148.1" y="54">PCIE_RX3N</text>
<text x="148.2" y="56.8">PCIE_RX3P</text>
<text x="148.3" y="60.9">PCIE_TX0N</text>
<text x="148.4" y="63.7">PCIE_TX0P</text>
<text x="148.3" y="67.8">PCIE_TX1N</text>
<text x="148.4" y="70.5">PCIE_TX1P</text>
<text x="148.3" y="74.6">PCIE_TX2N</text>
<text x="148.4" y="77.4">PCIE_TX2P</text>
<text x="148.3" y="81.5">PCIE_TX3N</text>
<text x="129" y="88.3">PCIE_REXT</text>
<text x="144.8" y="89.7">PCIE_CLKREQ_N</text>
<text x="148.4" y="84.2">PCIE_TX3P</text>
<text x="145.8" y="92.5">PCIE_PERST_N</text>
<text x="146.2" y="95.2">PCIE_WAKE_N</text>
<text x="134.5" y="147.3">VP_SATA</text>
<text x="145.6" y="147.3">SATA_RXM</text>
<text x="134.5" y="150.1">VPTX_SATA</text>
<text x="145.8" y="155.6">SATA_TXM</text>
<text x="145.8" y="150.1">SATA_RXP</text>
<text x="134.5" y="158.3">VPH_SATA</text>
<text x="146" y="158.3">SATA_TXP</text>
<text x="134.5" y="166.5">SATA_REXT</text>
</g>
</svg>
